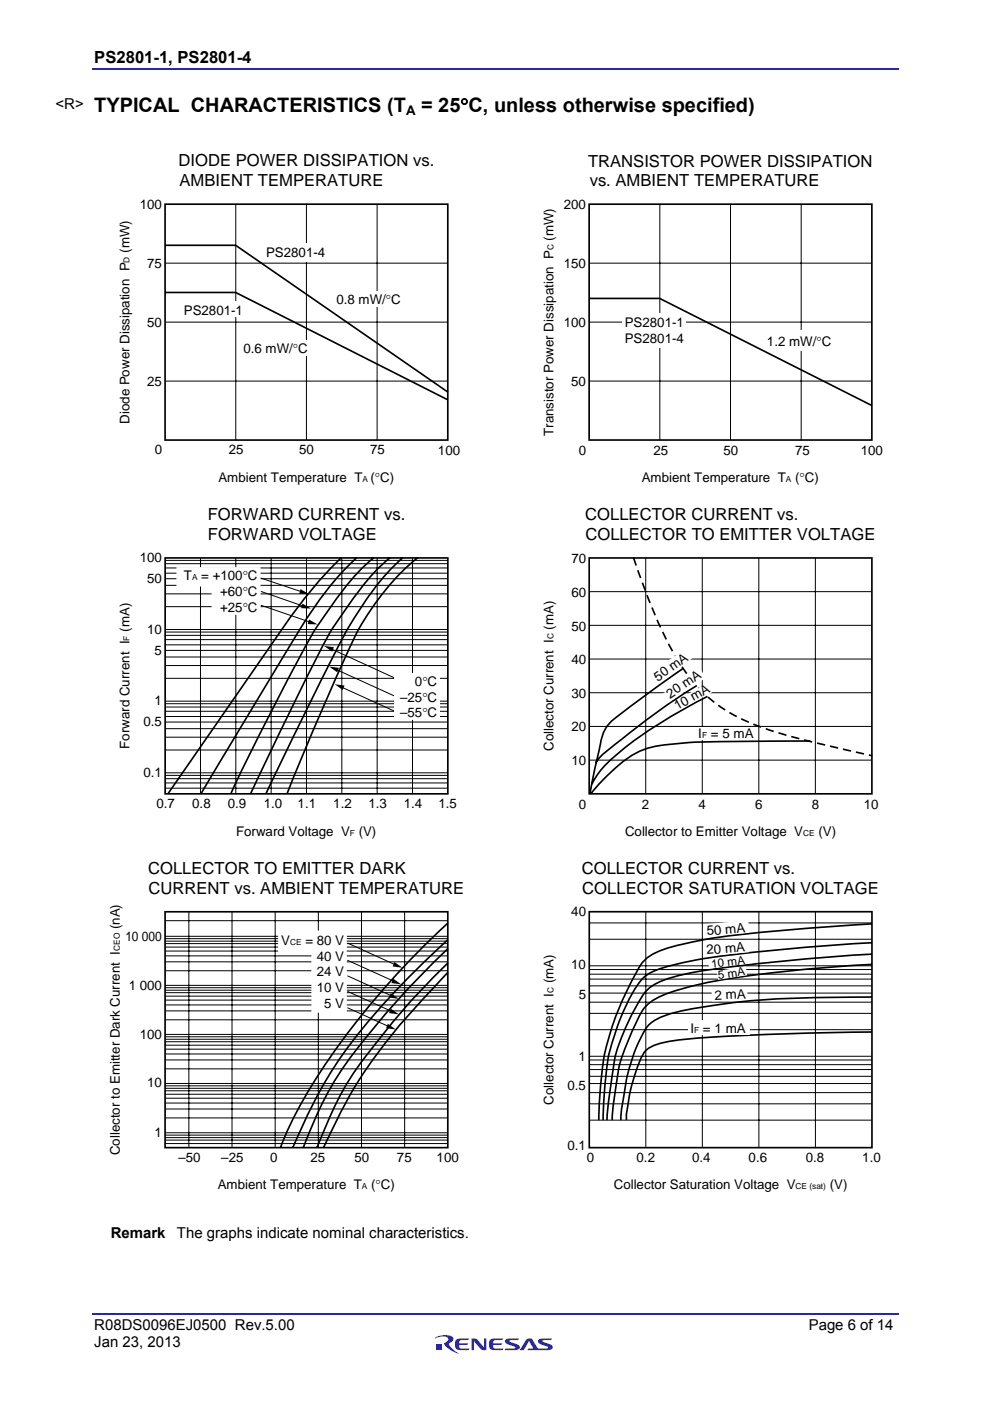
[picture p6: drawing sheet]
<svg xmlns="http://www.w3.org/2000/svg" width="210mm" height="297mm" viewBox="0 0 210 297" stroke-linecap="round" stroke-linejoin="round" font-family="sans-serif">
<path d="M19.5 14.6h171.1M19.5 278.5h171.1" fill="none" stroke="#2a289d" stroke-width=".34"/>
<g fill="#323f99">
<path d="M100 283.8a1.29 1.29 0 0 1 1.3 .3l1.4 1.5v-1.8h.5v2.5a1.25 1.25 0 0 1-1.3-.3l-1.4-1.6v1.9h-.5z"/>
<path d="M96.7 284.1l.6-.3h2.2l-.2 .3-1.7 .1-.2 .4v.2h1.9l-.2 .3h-1.7l.1 .6 .1 .2h2l-.3 .4a3.1 3.1 0 0 1-2.6-.4l-.2-.5z"/>
<path d="M103.9 284.1l.6-.3h2.2l-.2 .3-1.7 .1-.2 .4v.2h2l-.3 .3h-1.7l.1 .6 .2 .2h1.9l-.3 .4a3.1 3.1 0 0 1-2.6-.4l-.2-.5z"/>
<path d="M107.2 284.1l.5-.3h2.4l-.2 .3-1.8 .1v.2l.4 .2a1.9 1.9 0 0 1 1.8 1l-.3 .5-.4 .1-2.6 .1 .2-.4 2-.1v-.2l-.4-.2a1.9 1.9 0 0 1-1.7-1z"/>
<path d="M111.7 283.9l1.1-.1 1.3 2.1 2.1-.1v-.2l-.4-.2a1.9 1.9 0 0 1-1.7-1l.2-.5 .4-.1h2.4l-.2 .3-1.8 .1v.2l.4 .2a1.9 1.9 0 0 1 1.8 1l-.3 .5-.4 .1-4.7 .1 .2-.4h1l-.9-1.5-1.1 1.9h-.9z"/>
<path d="M92.4 285h1.2v1.1h-1.2z"/>
<path d="M92.3 283.6l.1-.1a4.1 4.1 0 0 1 3.6-.1 .94 .94 0 0 1-.8 1.4 3.4 3.4 0 0 0 2.2 2.2 5.1 5.1 0 0 1-3.2-2.1l.1-.2a.74 .74 0 0 0 .5-1.1 3.5 3.5 0 0 0-2.5 .2z"/>
</g>
<path d="M35 55.8h60M50 43.3v50M65 43.3v50M80 43.3v50M35 68.3h60M35 80.8h60" fill="none" stroke="#000" stroke-width=".21"/>
<path d="M35 43.3h60v50h-60zM35.1 52h14.9l45 31.1M35.1 62h14.9l45 22.8" fill="none" stroke="#000" stroke-width=".35"/>
<g fill="#fff">
<path d="M55.7 51.6h13.6v3.8h-13.6z"/>
<path d="M38.5 63.9h13.2v3.4h-13.2z"/>
<path d="M51.1 72.1h15v3.3h-15z"/>
<path d="M70.9 61.8h15v3.4h-15z"/>
</g>
<path d="M125 55.8h59.9M139.9 43.3v50M154.9 43.3v50M169.9 43.3v50M125 68.3h59.9M125 80.8h59.9" fill="none" stroke="#000" stroke-width=".21"/>
<path d="M125 43.3h59.9v50h-59.9zM125 63.3h14.9l45 22.7" fill="none" stroke="#000" stroke-width=".35"/>
<g fill="#fff">
<path d="M132 66.4h13.6v7.3h-13.6z"/>
<path d="M167.1 69.9h4.9v4.4h-4.9z"/>
</g>
<g fill="none" stroke="#000" stroke-width=".21">
<path d="M35 118.8h60M35 119.5h60M42.5 118.3v50M50 118.3v50M57.5 118.3v50M65 118.3v50M72.5 118.3v50M80 118.3v50M87.5 118.3v50M35 134h60M35 135.6h60M35 139.3h60"/>
<path d="M35 137.9h60M35 136.7h60M35 134.7h60M35 133.5h60M35 120.4h60M35 128.6h60M35 125.9h60M35 124.1h60M35 122.7h60M35 121.5h60M70.2 137.6l13.5 6.1M35 149.2h60"/>
<path d="M35 150.8h60M35 159h60M35 156.3h60M35 154.5h60M35 153.1h60M35 151.9h60M35 149.9h60M35 148.7h60M35 143.8h60M35 141.1h60M71.3 142l12.4 5.6M72.5 145.7l11.2 5.1"/>
<path d="M35 164.4h60M35 166h60M35 167.1h60M35 165.1h60M35 163.9h60"/>
</g>
<path d="M35 118.3h60v50h-60zM72.4 118.3a110.2 110.2 0 0 0-15.4 19.2l-21.3 30.7M75.6 118.3a80.7 80.7 0 0 0-14.5 19.3l-18.4 30.6M79.3 118.3a55.8 55.8 0 0 0-10.6 12.5 120.7 120.7 0 0 0-8.8 15.5l-7.2 14.1-3.7 7.8M82.7 118.3a55 55 0 0 0-10.5 12.5 65.6 65.6 0 0 0-6.1 10.8l-12.9 26.6M85.4 118.3a63.8 63.8 0 0 0-13.2 17.9l-7.4 14.7-8.4 17.3M88.6 118.3a54.7 54.7 0 0 0-15.5 21.3l-6.8 15.4-5.4 13.2" fill="none" stroke="#000" stroke-width=".35"/>
<path d="M68.7 136.9l2.1 .3-.4 1zM69.8 141.3l2.1 .3-.4 .9zM71 145.1l2.1 .2-.4 1z" fill="#000"/>
<path d="M83.6 142.8h9.6v9.8h-9.6z" fill="#fff"/>
<path d="M55.2 122.5l8.8 3M55.3 125.4l9.1 3.1M55.3 128.3l10.5 3.6" fill="none" stroke="#000" stroke-width=".21"/>
<path d="M63.8 124.9l1.8 1.1-2.1-.1zM64.2 128l1.8 1-2.1-.1zM65.5 131.3l1.9 1.1-2.1-.1z" fill="#000"/>
<path d="M37.4 120.2h17.9v10.2h-10.4v-6.1l-7.5 .1z" fill="#fff"/>
<path d="M137 118.3v50M149 118.3v50M160.9 118.3v50M172.9 118.3v50M125 125.4h59.9M125 132.6h59.9M125 139.7h59.9M125 146.9h59.9M125 154h59.9M125 161.2h59.9" fill="none" stroke="#000" stroke-width=".21"/>
<path d="M125 118.3h59.9v50h-59.9zM144.9 141.7l-6.8 4.8-6.8 5.1a8.3 8.3 0 0 0-4 6.6l-2.1 10M147.8 145.4a166.5 166.5 0 0 0-20.7 15.3l-.7 1.1M150 147.7a90 90 0 0 0-21.3 14.2l-.7 .7a14.9 14.9 0 0 0-2.4 3.6M171.9 157.1h-1.9a429.6 429.6 0 0 0-25.3 .5 24.5 24.5 0 0 0-10.1 2.2 38.1 38.1 0 0 0-9.3 8.5" fill="none" stroke="#000" stroke-width=".35"/>
<path d="M134.4 118.2a110.6 110.6 0 0 0 9.7 22.4 32 32 0 0 0 18.6 14l8.3 2.4 14 3.2" fill="none" stroke="#000" stroke-width=".35" stroke-dasharray="1.8 1.1" stroke-linecap="butt"/>
<g fill="#fff">
<path d="M146.9 154.2h13.3v2.6h-13.3z"/>
<path d="M137.6 143l7.8-5.5 1.4 2.1-7.8 5.5z"/>
<path d="M142.1 149.3l8.3-4.7 1 2-8.3 4.5z"/>
<path d="M140.6 147.1l7.9-5.2 1.2 1.8-7.9 5.2z"/>
</g>
<g fill="none" stroke="#000" stroke-width=".21">
<path d="M35 199.5h60M35 199h60M35 198.5h60M35 195.2h60M40.1 193.3v50M49.2 193.3v50M58.4 193.3v50M67.5 193.3v50M73.7 199.9l10.2 4.7M76.7 193.3v50M85.8 193.3v50M35 216.2h60"/>
<path d="M35 214.3h60M35 213.1h60M35 212h60M35 211.2h60M35 210.5h60M35 209.9h60M35 209.4h60M35 208.9h60M35 219.8h60M35 219.3h60M35 205.8h60M35 203.9h60"/>
<path d="M35 202.7h60M35 201.6h60M35 200.8h60M35 200.1h60M73.7 203.6l9.9 4.5M73.7 206.9l9.4 4.2M73.7 210.2l9.4 4.2M73.7 213.7l8.8 3.9M35 226.6h60M35 224.7h60M35 223.5h60M35 222.4h60"/>
<path d="M35 221.6h60M35 220.9h60M35 220.3h60M35 237h60M35 235.1h60M35 233.9h60M35 232.8h60M35 232h60M35 231.3h60M35 230.7h60M35 230.2h60M35 229.7h60"/>
<path d="M35 242.5h60M35 241.7h60M35 241.2h60M35 240.7h60M35 240.2h60"/>
</g>
<path d="M35 193.3h60v50h-60zM95 195.7a161.8 161.8 0 0 0-31.6 39.2l-2.6 5.2-1.3 3.2M95 199.3a148.4 148.4 0 0 0-24.1 26.9 112.5 112.5 0 0 0-8.8 17.1M95 201.1a170.4 170.4 0 0 0-23.4 27.1 81.5 81.5 0 0 0-7.3 15.1M95 204.2a157.1 157.1 0 0 0-21 24.8 88.9 88.9 0 0 0-6.8 14.3M95 206.2l-1.6 1.7a127.5 127.5 0 0 0-18.8 23.7l-2.7 4.9-3.3 6.8" fill="none" stroke="#000" stroke-width=".35"/>
<path d="M82.3 217.1l1.7 1.2-2.1-.3zM82.9 210.6l1.7 1.2-2.1-.3zM82.9 213.9l1.7 1.2-2.1-.3zM83.4 207.5l1.7 1.2-2.1-.3zM83.7 204l1.7 1.2-2.1-.3z" fill="#000"/>
<path d="M59 197.3h14.6v17.4h-7.6v-12.7h-7z" fill="#fff"/>
<g fill="none" stroke="#000" stroke-width=".21">
<path d="M125 199.1h59.9M125 195.7h59.9M137 193.3v50M149 193.3v50M161 193.3v50M173 193.3v50M125 218.3h59.9M125 214.9h59.9M125 212.5h59.9M125 210.6h59.9M125 209h59.9M125 207.6h59.9"/>
<path d="M125 206.6h59.9M125 205.6h59.9M125 204.8h59.9M125 237.5h59.9M125 234h59.9M125 231.7h59.9M125 229.7h59.9M125 228.2h59.9M125 226.8h59.9M125 225.7h59.9M125 224.7h59.9M125 223.9h59.9"/>
</g>
<path d="M125 193.3h59.9v50h-59.9zM184.9 195.9a406.5 406.5 0 0 0-35.3 3.3 43.8 43.8 0 0 0-10.9 3 10.2 10.2 0 0 0-4.5 5.3 56.4 56.4 0 0 0-7.1 27.4l-.1 2.6M184.9 199.9a396.1 396.1 0 0 0-37.3 3.6l-6.8 1.6a9.4 9.4 0 0 0-6.8 5.6 49.2 49.2 0 0 0-6 23.1l-.1 3.7M184.9 211.4a223.7 223.7 0 0 0-32.5 1.6 51.9 51.9 0 0 0-12.6 2.8 8.7 8.7 0 0 0-4.3 5.2l-.7 1.5a51.6 51.6 0 0 0-3.1 15M184.9 218.8a514.7 514.7 0 0 0-41.2 1.7l-1.4 .2a9.6 9.6 0 0 0-5.4 2.1 24.7 24.7 0 0 0-3.1 7.9l-.9 5.3v1.5M184.9 202.3a378.4 378.4 0 0 0-38.7 4l-3.3 .8a10.3 10.3 0 0 0-6.5 3.8 48 48 0 0 0-6.1 13.8l-1.3 9.2-.3 3.6M184.9 204.5a267.4 267.4 0 0 0-36.3 4.1 36.5 36.5 0 0 0-9.9 3.4 10.3 10.3 0 0 0-4 5.2l-1.3 3.1a31 31 0 0 0-2.9 10.7l-.5 4.1-.2 2.4" fill="none" stroke="#000" stroke-width=".35"/>
<g fill="#fff">
<path d="M146.1 216.3h13v3h-13z"/>
<path d="M149.2 196l9.5-.9 .2 2.6-9.5 .9z"/>
<path d="M149.1 200.1l9.6-.8 .2 2.6-9.5 .8z"/>
<path d="M150.1 203.4l9.5-1.2 .3 2-9.5 1.2z"/>
<path d="M152 205.9l6.2-1 .3 1.9-6.2 .9z"/>
<path d="M150.9 209.7l7.5-.4 .2 2.7-7.6 .3z"/>
</g>
<g font-size="4.2">
<text x="20" y="23.8">TYPICAL CHARACTERISTICS (T</text>
<text x="89.3" y="23.8">= 25°C, unless otherwise specified)</text>
</g>
<g font-size="3.5">
<text x="20" y="13.3">PS2801-1, PS2801-4</text>
<text x="37.9" y="35.2">DIODE POWER DISSIPATION vs.</text>
<text x="124.7" y="35.3">TRANSISTOR POWER DISSIPATION</text>
<text x="38.1" y="39.5">AMBIENT TEMPERATURE</text>
<text x="125.1" y="39.4">vs. AMBIENT TEMPERATURE</text>
<text x="44.1" y="110.3">FORWARD CURRENT vs.</text>
<text x="124.1" y="110.2">COLLECTOR CURRENT vs.</text>
<text x="44.1" y="114.5">FORWARD VOLTAGE</text>
<text x="124.2" y="114.5">COLLECTOR TO EMITTER VOLTAGE</text>
<text x="31.4" y="185.4">COLLECTOR TO EMITTER DARK</text>
<text x="123.4" y="185.2">COLLECTOR CURRENT vs.</text>
<text x="31.5" y="189.5">CURRENT vs. AMBIENT TEMPERATURE</text>
<text x="123.5" y="189.5">COLLECTOR SATURATION VOLTAGE</text>
</g>
<g font-size="3.2">
<text x="11.8" y="23.1">&lt;R&gt;</text>
<text x="23.5" y="262.4">Remark</text>
<text x="37.5" y="262.4">The graphs indicate nominal characteristics.</text>
<text x="20" y="282">R08DS0096EJ0500 Rev.5.00</text>
<text x="171.5" y="282">Page 6 of 14</text>
<text x="20" y="285.7">Jan 23, 2013</text>
</g>
<g font-size="2.8">
<text x="86.1" y="24.3">A</text>
<text x="29.6" y="44.4">100</text>
<text x="119.6" y="44.4">200</text>
<text x="27.4" y="53.6" transform="rotate(-90 27.4 53.6)">(mW)</text>
<text x="117.4" y="51" transform="rotate(-90 117.4 51)">(mW)</text>
<text x="31.2" y="56.8">75</text>
<text x="56.4" y="54.6">PS2801-4</text>
<text x="119.6" y="56.8">150</text>
<text x="71.4" y="64.5">0.8 mW/°C</text>
<text x="31.2" y="69.3">50</text>
<text x="39" y="66.7">PS2801-1</text>
<text x="119.6" y="69.3">100</text>
<text x="132.5" y="69.4">PS2801-1</text>
<text x="51.6" y="74.8">0.6 mW/°C</text>
<text x="132.5" y="72.8">PS2801-4</text>
<text x="162.7" y="73.3">1.2 mW/°C</text>
<text x="31.2" y="81.9">25</text>
<text x="121.1" y="81.8">50</text>
<text x="27.4" y="89.9" transform="rotate(-90 27.4 89.9)">Diode Power Dissipation P</text>
<text x="117.4" y="92.4" transform="rotate(-90 117.4 92.4)">Transistor Power Dissipation P</text>
<text x="32.8" y="96.3">0</text>
<text x="48.5" y="96.3">25</text>
<text x="63.5" y="96.3">50</text>
<text x="78.5" y="96.3">75</text>
<text x="92.9" y="96.4">100</text>
<text x="122.8" y="96.4">0</text>
<text x="138.6" y="96.4">25</text>
<text x="153.4" y="96.4">50</text>
<text x="168.7" y="96.4">75</text>
<text x="182.6" y="96.4">100</text>
<text x="46.3" y="102.1">Ambient Temperature T (°C)</text>
<text x="136.1" y="102.1">Ambient Temperature T (°C)</text>
<text x="29.6" y="119.2">100</text>
<text x="121.2" y="119.3">70</text>
<text x="31.2" y="123.5">50</text>
<text x="39" y="123.1">T</text>
<text x="42.7" y="123.1">= +100°C</text>
<text x="46.7" y="129.8">+25°C</text>
<text x="46.7" y="126.4">+60°C</text>
<text x="121.2" y="126.5">60</text>
<text x="31.2" y="134.4">10</text>
<text x="117.4" y="133.5" transform="rotate(-90 117.4 133.5)">(mA)</text>
<text x="121.2" y="133.8">50</text>
<text x="32.8" y="138.9">5</text>
<text x="121.2" y="140.8">40</text>
<text x="32.8" y="149.4">1</text>
<text x="84.9" y="148.8">–25°C</text>
<text x="88" y="145.4">0°C</text>
<text x="121.2" y="148">30</text>
<text x="139.5" y="144.5" transform="rotate(-35 139.5 144.5)">50 mA</text>
<text x="142.1" y="148.1" transform="rotate(-33 142.1 148.1)">20 mA</text>
<text x="30.4" y="154">0.5</text>
<text x="84.9" y="152.1">–55°C</text>
<text x="121.2" y="155">20</text>
<text x="143.6" y="150.6" transform="rotate(-29 143.6 150.6)">10 mA</text>
<text x="27.4" y="158.7" transform="rotate(-90 27.4 158.7)">Forward Current I (mA)</text>
<text x="117.4" y="159.2" transform="rotate(-90 117.4 159.2)">Collector Current I</text>
<text x="148.1" y="156.4">I</text>
<text x="150.8" y="156.4">= 5 mA</text>
<text x="30.4" y="164.7">0.1</text>
<text x="121.2" y="162.2">10</text>
<text x="33.2" y="171.4">0.7</text>
<text x="40.8" y="171.4">0.8</text>
<text x="48.3" y="171.4">0.9</text>
<text x="56" y="171.4">1.0</text>
<text x="63.1" y="171.4">1.1</text>
<text x="70.7" y="171.4">1.2</text>
<text x="78.1" y="171.4">1.3</text>
<text x="85.7" y="171.4">1.4</text>
<text x="93" y="171.4">1.5</text>
<text x="122.7" y="171.4">0</text>
<text x="136.1" y="171.4">2</text>
<text x="148.2" y="171.4">4</text>
<text x="160.2" y="171.4">6</text>
<text x="172.2" y="171.4">8</text>
<text x="183.2" y="171.4">10</text>
<text x="50.1" y="177.2">Forward Voltage V (V)</text>
<text x="132.6" y="177.2">Collector to Emitter Voltage V</text>
<text x="173.6" y="177.2">(V)</text>
<text x="25.4" y="197" transform="rotate(-90 25.4 197)">(nA)</text>
<text x="121.2" y="194.1">40</text>
<text x="26.6" y="199.4">10 000</text>
<text x="59.7" y="200.3">V</text>
<text x="64.8" y="200.3">= 80 V</text>
<text x="67.2" y="203.6">40 V</text>
<text x="149.9" y="202.3" transform="rotate(-5 149.9 202.3)">20 mA</text>
<text x="150" y="198.3" transform="rotate(-5 150 198.3)">50 mA</text>
<text x="27.3" y="210">1 000</text>
<text x="67.2" y="207">24 V</text>
<text x="117.4" y="208.5" transform="rotate(-90 117.4 208.5)">(mA)</text>
<text x="121.2" y="205.4">10</text>
<text x="67.2" y="210.3">10 V</text>
<text x="68.8" y="213.7">5 V</text>
<text x="122.7" y="211.8">5</text>
<text x="151.6" y="211.9" transform="rotate(-3 151.6 211.9)">2 mA</text>
<text x="29.6" y="220.3">100</text>
<text x="146.4" y="219">I</text>
<text x="149.1" y="219">= 1 mA</text>
<text x="122.7" y="224.9">1</text>
<text x="31.2" y="230.5">10</text>
<text x="120.4" y="231">0.5</text>
<text x="117.4" y="234.2" transform="rotate(-90 117.4 234.2)">Collector Current I</text>
<text x="25.4" y="244.9" transform="rotate(-90 25.4 244.9)">Collector to Emitter Dark Current I</text>
<text x="32.8" y="241.1">1</text>
<text x="120.4" y="243.8">0.1</text>
<text x="37.9" y="246.4">–50</text>
<text x="46.9" y="246.4">–25</text>
<text x="57.3" y="246.4">0</text>
<text x="65.9" y="246.4">25</text>
<text x="75.2" y="246.4">50</text>
<text x="84.2" y="246.4">75</text>
<text x="92.6" y="246.4">100</text>
<text x="124.4" y="246.4">0</text>
<text x="135" y="246.4">0.2</text>
<text x="146.8" y="246.4">0.4</text>
<text x="158.8" y="246.4">0.6</text>
<text x="170.9" y="246.4">0.8</text>
<text x="182.9" y="246.4">1.0</text>
<text x="46.2" y="252.2">Ambient Temperature T (°C)</text>
<text x="130.2" y="252.2">Collector Saturation Voltage V</text>
<text x="176" y="252.2">(V)</text>
</g>
<g font-size="2.5">
<text x="151" y="205.2" transform="rotate(-7 151 205.2)">10 mA</text>
<text x="152.4" y="207.6" transform="rotate(-8 152.4 207.6)">5 mA</text>
</g>
<g font-size="1.8">
<text x="117.4" y="53.1" transform="rotate(-90 117.4 53.1)">C</text>
<text x="27.4" y="55.7" transform="rotate(-90 27.4 55.7)">D</text>
<text x="76.9" y="102.1">A</text>
<text x="166.7" y="102.1">A</text>
<text x="40.7" y="123.1">A</text>
<text x="27.4" y="135.8" transform="rotate(-90 27.4 135.8)">F</text>
<text x="117.4" y="135.5" transform="rotate(-90 117.4 135.5)">C</text>
<text x="148.9" y="156.4">F</text>
<text x="74.2" y="177.2">F</text>
<text x="170.3" y="177.2">CE</text>
<text x="25.4" y="201.6" transform="rotate(-90 25.4 201.6)">CEO</text>
<text x="61.5" y="200.3">CE</text>
<text x="117.4" y="210.6" transform="rotate(-90 117.4 210.6)">C</text>
<text x="147.2" y="219">F</text>
<text x="76.8" y="252.2">A</text>
<text x="168.7" y="252.2">CE (sat)</text>
</g>
</svg>
